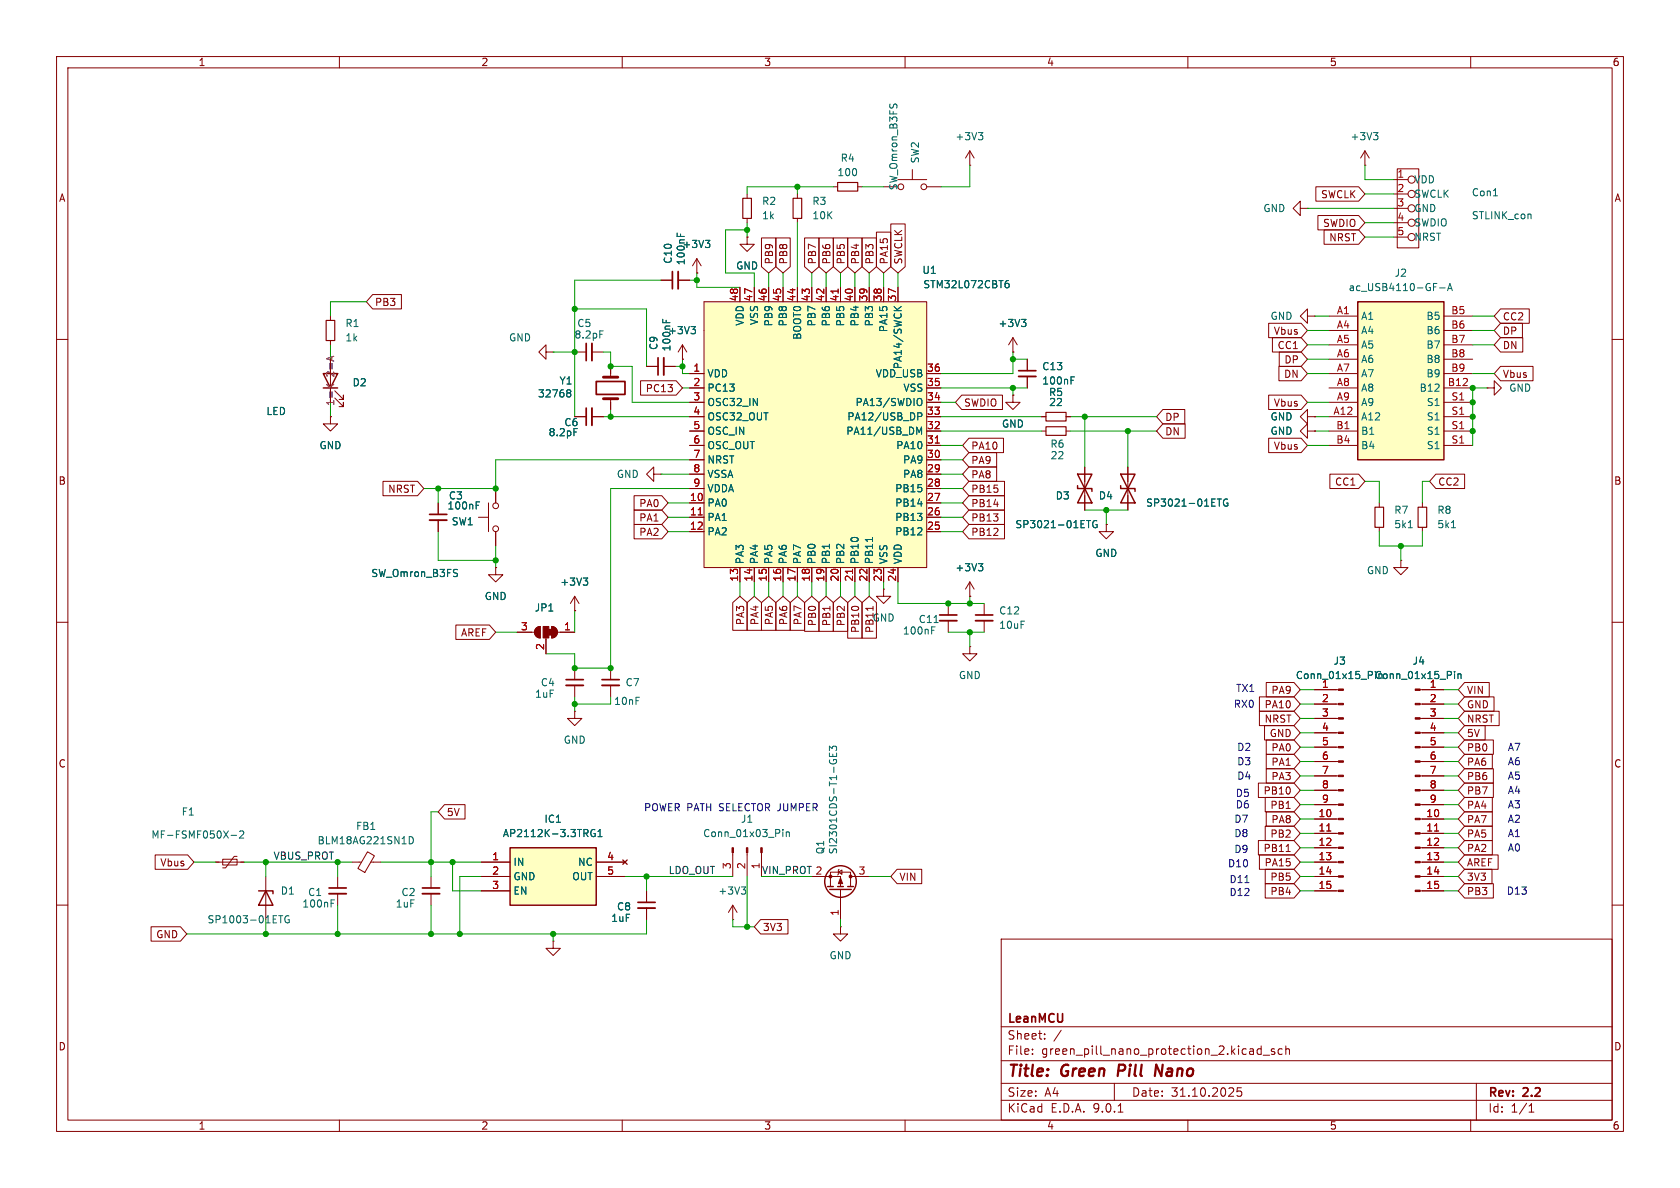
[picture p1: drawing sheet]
<svg xmlns="http://www.w3.org/2000/svg" width="297mm" height="210mm" viewBox="0 0 297 210" stroke-linecap="round" stroke-linejoin="round" font-family="sans-serif">
<g fill="none" stroke="#840000" stroke-width=".18">
<path d="M10 10h277v190h-277zM12 12h273v186h-273zM60 10v2M110 10v2M160 10v2M210 10v2M260 10v2M241.3 29.2h.1M241.3 26.7l-.8 1.2M241.3 26.7l.8 1.2M241.3 26.7v2.5M179.1 59.7l-.8 1.3"/>
<path d="M179.1 59.7l.7 1.3M179.1 59.7v2.5M10 60h2M179.1 62.2h.1M184.1 73.7h.8M184.1 76.2h.8M188.5 73.7h.7M188.5 76.2h.7M285 60h2M115.6 83.8v-1.2l-1.3 1.2 1.3 1.3v-1.3h1.2M116.8 83.8h.1M10 110h2"/>
<path d="M91.4 111.8h3.1M94.8 111l.7-.3v2.1a1.02 1.02 0 0 1-.9-.7 1.02 1.02 0 0 1 .2-1.1zM96.5 112.8v2.8M97.5 110.7a1.02 1.02 0 0 1 1 1.1 1.02 1.02 0 0 1-1 1zM98.6 111.8h3M101.6 118.1v2M107.9 118.1v2M285 110h2M101.6 121.2v2M107.9 121.2v2M143.5 154.9h5.1v1.8M146.8 156.7v-2.5h3.6v2.5"/>
<path d="M148.2 154.2l.6-.4v.8zM148.3 153.7l-.1 .1v.8l-.1 .1M148.6 157.2v5.4M150.4 154.9h3.3M10 160h2M177 166h108v32h-108zM285 160h2M60 198v2M110 198v2M160 198v2M177 194.5h108M177 191.5h108"/>
<path d="M177 187.5h108M177 181.5h108M182.5 186.3v.1M182.5 185.5v.1M184.7 183.6v.1M184.7 182.8v.1M187.6 182.1l-1.3 2M197 191.5v3M197.7 196.6h.8M210 198v2M219.5 192.3h-.8v.7l.2-.1h.5l.1 .3v.5l-.3 .1-.5-.1M223 184.9v1.5"/>
<path d="M223 185.5l-.5-.1-.3 .3v.4l.2 .2h.6M223.3 186.5h1.2M225.3 185.5l-.3-.1-.3 .2 .1 .2 .5 .2v.3h-.6M226.7 185.5l-.5-.1-.2 .3v.4l.1 .2h.6M227.3 185.5l.2-.1 .4 .1 .1 .9M227.3 184.9v1.5M260 198v2M261 191.5v6.5M270.3 196.6h.9M270.3 195.5l.4-.4v1.5"/>
</g>
<path d="M197.8 188.2l-.2 2M204.2 190.2l.2-2 .9 2" fill="none" stroke="#840000" stroke-width=".4"/>
<path d="M242.8 23.4h.8l-.4 .5M243.4 23.9l.2 .3v.3l-.2 .2M180.6 56.5h.8l-.5 .4M181.1 56.9l.3 .3v.3l-.3 .2M146.6 132.7v-.8l.5 .4 .1-.3h.6l.1 .2-.1 .5M146.6 133.1v.6h1.3v-.6M146.7 134.3l-.1 .1M147.2 133.3v.4M147.4 134.5v-.2h.4l.1 .2" fill="none" stroke="#006464" stroke-width=".18"/>
<path d="M100.1 120.1h3M106.4 120.1h3.1" fill="none" stroke="#840000" stroke-width=".3"/>
<path d="M100.1 121.2h3M106.4 121.2h3.1" fill="none" stroke="#840000" stroke-width=".33"/>
<g fill="#840000" stroke="#840000" stroke-width=".18">
<path d="M97 111.3h.5v1h-.5z"/>
<path d="M97.5 110.7a1.02 1.02 0 0 1 1 1.1 1.02 1.02 0 0 1-1 1z"/>
<path d="M96 110.7h1v2.1h-1z"/>
<path d="M94.8 111l.7-.3v2.1a1.02 1.02 0 0 1-.9-.7 1.02 1.02 0 0 1 .2-1.1z"/>
<path d="M148.6 155.2l.4 1h-.8z"/>
<circle cx="150.4" cy="154.9" r=".25"/>
<circle cx="146.8" cy="154.9" r=".25"/>
</g>
<path d="M184.9 72.9h3.6v1.5h-3.6zM184.9 75.4h3.6v1.6h-3.6z" fill="none" stroke="#840000" stroke-width=".2"/>
<g fill="none" stroke="#840000" stroke-width=".25">
<path d="M146.3 156.7h1M146.7 157.2h3.8M148.1 156.7h1M149.9 156.7h1"/>
<circle cx="148.6" cy="155.8" r="2.79"/>
</g>
<path d="M124.5 53.3h39.3v47h-39.3z" fill="#ffffc2"/>
<g fill="none" stroke="#840000" stroke-width=".18">
<path d="M132.1 34.3v.8M132.1 38.6v.8M141 34.3v.8M141 38.6v.8M147.3 33h.8M151.6 33h.8M124.5 53.3h39.3v47h-39.3zM130.8 50.8v2.5M133.3 50.8v2.5M135.9 50.8v2.5M138.4 50.8v2.5M141 50.8v2.5"/>
<path d="M143.5 50.8v2.5M146 50.8v2.5M148.6 50.8v2.5M151.1 50.8v2.5M153.7 50.8v2.5M156.2 50.8v2.5M158.7 50.8v2.5M121.9 66h2.6M121.9 68.6h2.6M121.9 71.1h2.6M121.9 73.7h2.6M121.9 76.2h2.6"/>
<path d="M121.9 78.7h2.6M163.8 66h2.6M163.8 68.6h2.6M163.8 71.1h2.6M163.8 73.7h2.6M163.8 76.2h2.6M163.8 78.7h2.6M121.9 81.3h2.6M121.9 83.8h2.6M121.9 86.4h2.6M121.9 88.9h2.6M121.9 91.4h2.6"/>
<path d="M121.9 94h2.6M163.8 81.3h2.6M163.8 83.8h2.6M163.8 86.4h2.6M163.8 88.9h2.6M163.8 91.4h2.6M163.8 94h2.6M199.4 82.6v7.6M130.8 100.3v2.6M133.3 100.3v2.6M135.9 100.3v2.6M138.4 100.3v2.6"/>
<path d="M141 100.3v2.6M143.5 100.3v2.6M146 100.3v2.6M148.6 100.3v2.6M151.1 100.3v2.6M153.7 100.3v2.6M156.2 100.3v2.6M158.7 100.3v2.6M129.5 162.6h.1M129.5 160l-.7 1.3M129.5 160l.8 1.3M129.5 160v2.6"/>
<path d="M148.6 163.8v1.3h-1.3l1.3 1.3 1.3-1.3h-1.3M148.6 163.8h.1"/>
</g>
<path d="M148.2 51.1v.7M165.3 78.3h.8M123.4 91h.8M150.7 100.6v.8" fill="none" stroke="#a90000" stroke-width=".18"/>
<g fill="none" stroke="#006464" stroke-width=".18">
<path d="M158.1 54.2l.7 .7M159.3 54.2l-.7 .5M177.8 50.1h.4l.2 .2-.1 .5h-.5M178.3 49.6l-.4 .1-.2 .2M162.1 75.5l.4 .9 .4-.9v1.3M162.3 73.6h.6l.1-.2-.1-.3-.6-.1v1.2M162.4 70.4a.43 .43 0 0 1 .6 .5v.4a.43 .43 0 0 1-.6 .4M154.2 95v.7M215.2 88.2h.7M215.6 88.2v1.3M217 88.3a.59 .59 0 0 0-.7 .5 .59 .59 0 0 0 .7 .6l.1-.5h-.3M131.1 156.8h.7l-.4 .5"/>
<path d="M131.6 157.3l.2 .2v.3l-.2 .3"/>
</g>
<path d="M131.3 35.1h1.5v3.5h-1.5zM140.2 35.1h1.5v3.5h-1.5zM148.1 32.3h3.5v1.5h-3.5z" fill="none" stroke="#840000" stroke-width=".2"/>
<path d="M198.1 83.8h2.6l-1.3 2.6zM198.1 85.9v.5h2.6v.5M199.4 86.4l1.3 2.5h-2.6z" fill="none" stroke="#840000" stroke-width=".25"/>
<path d="M90.2 149.9h15.2v10.1h-15.2z" fill="#ffffc2"/>
<path d="M90.2 149.9h15.2v10.1h-15.2z" fill="none" stroke="#840000" stroke-width=".25"/>
<g fill="none" stroke="#840000" stroke-width=".18">
<path d="M171.4 29.2h.1M171.4 26.7l-.7 1.2M171.4 26.7l.8 1.2M171.4 26.7v2.5M229.9 36.8v-1.2l-1.3 1.2 1.3 1.3v-1.3h1.2M231.1 36.8h.1M262.9 68.6h1.3v-1.3l1.2 1.3-1.2 1.3v-1.3M262.9 68.6h.1M195.6 92.7v1.3h1.2l-1.2 1.3-1.3-1.3h1.3M195.6 92.7h.1M87.6 100.3v1.3h1.3l-1.3 1.3-1.2-1.3h1.2M87.6 100.3h.1"/>
<path d="M59.7 154.9v2.1M59.7 158v2M62.2 152.4h1.7M65 150.6l1.2 .7-1.7 2.9-1.2-.7zM65.6 152.4h1.7M76.2 154.9v2.1M76.2 158v2M85.1 152.4h5.1M85.1 154.9h5.1M85.1 157.5h5.1M105.4 152.4h5.1M105.4 154.9h5.1"/>
<path d="M110.1 152l.8 .8M110.9 152l-.8 .8"/>
</g>
<path d="M173 23.4h.7l-.4 .5M173.5 23.9l.2 .3v.3l-.2 .2M58.5 159.7h.5M58.5 159.1h.6M72.4 147.9a.64 .64 0 0 1 .7 .6 .64 .64 0 0 1-.7 .7M105.2 146.7a.59 .59 0 0 0-.8 .6 .59 .59 0 0 0 .8 .5v-.4h-.2M105.7 147.9h.7M105.7 147l.4-.4v1.3" fill="none" stroke="#006464" stroke-width=".18"/>
<path d="M58.2 157h3M74.7 157h3" fill="none" stroke="#840000" stroke-width=".3"/>
<path d="M58.2 158h3M74.7 158h3" fill="none" stroke="#840000" stroke-width=".33"/>
<path d="M240 53.3h15.3v28h-15.3z" fill="#ffffc2"/>
<path d="M240 53.3h15.3v28h-15.3zM57.1 66h2.6l-1.3 2.6zM57.1 68.6h2.6M190.5 83.8h2.5l-1.2 2.6zM190.5 85.9v.5h2.5v.5M191.8 86.4l1.2 2.5h-2.5zM45.7 157.5h2.6v.5M47 157.5l1.3 2.5h-2.6z" fill="none" stroke="#840000" stroke-width=".25"/>
<g fill="none" stroke="#840000" stroke-width=".18">
<path d="M156.2 33h2.5M157.5 39.6h2.5v7.5l-1.3 1.2-1.2-1.2zM158.7 31.8h5.1M161.3 30v1.8M163.8 33h2.6M232.6 33h7.6l1.1 1.3-1.1 1.3h-7.6zM233 38.1h7.2l1.1 1.3-1.1 1.2h-7.2zM246.4 31.8h2.5M246.4 34.3h2.5M246.4 36.8h2.5M246.4 39.4h2.5M247 29.8h3.8v14h-3.8z"/>
<path d="M58.4 55.9v.7M65.9 52.1h5.1v2.5h-5.1l-1.1-1.3zM116.8 49.5h2.1M119.9 49.5h2M123.2 48.3h.1M123.2 45.7l-.8 1.3M123.2 45.7l.8 1.3M123.2 45.7v2.6M130.8 50.8v2.5M132.1 41.9v1.3h1.2l-1.2 1.3-1.3-1.3h1.3M132.1 41.9h.1M133.3 50.8v2.5"/>
<path d="M134.6 42.1h2.6v5l-1.3 1.2-1.3-1.2zM135.9 50.8v2.5M137.2 42.1h2.5v5l-1.3 1.2-1.2-1.2zM138.4 50.8v2.5M141 50.8v2.5M142.2 42.1h2.6v5l-1.3 1.2-1.3-1.2zM143.5 50.8v2.5M144.8 42.1h2.5v5l-1.3 1.2-1.2-1.2zM146 50.8v2.5M147.3 42.1h2.6v5l-1.3 1.2-1.3-1.2zM148.6 50.8v2.5M149.9 42.1h2.5v5l-1.3 1.2-1.2-1.2z"/>
<path d="M151.1 50.8v2.5M152.4 42.1h2.5v5l-1.2 1.2-1.3-1.2zM153.7 50.8v2.5M154.9 41h2.6v6.1l-1.3 1.2-1.3-1.2zM156.2 50.8v2.5M158.7 50.8v2.5M224.3 57.1h5.7l1.1 1.3-1.1 1.3h-5.7zM224.9 59.7h5.1l1.1 1.3-1.1 1.2h-5.1zM231.1 55.9v-1.3l-1.2 1.3 1.2 1.3v-1.3h1.3M232.4 55.9h.1M234.1 40.6h6.1l1.1 1.3-1.1 1.3h-6.1zM234.9 55.9h5.1"/>
<path d="M234.9 58.4h5.1M246.4 41.9h2.5M255.3 55.9h5M255.3 58.4h5M265.3 57.1h3.8v2.6h-3.8l-1.1-1.3zM265.3 54.6h5.1v2.6h-5.1l-1.1-1.3zM265.3 59.7h3.9v2.5h-3.9l-1.1-1.2zM58.4 73.7v1.2h1.3l-1.3 1.3-1.3-1.3h1.3M58.4 73.7h.1M58.4 60.2v.8M58.4 66v2.6M59.2 70.4l1.5 1.5v-.8v.8h-.8"/>
<path d="M59.2 69.1l1.5 1.5v-.7v.7h-.8M96.5 62.2v-1.2l-1.3 1.2 1.3 1.3v-1.3h1.3M97.8 62.2h.1M101.6 73.7h2M101.6 62.2h2M104.6 73.7h2.1M104.6 62.2h2.1M107.9 64.8v1.9M107.9 70.5v1.9M113.2 67.3h6.3l1.1 1.3-1.1 1.3h-6.3zM114.3 64.8h2M117.3 64.8h2.1"/>
<path d="M120.6 63.5h.1M120.6 61l-.7 1.2M120.6 61l.8 1.2M120.6 61v2.5M121.9 66h2.6M121.9 68.6h2.6M121.9 71.1h2.6M121.9 73.7h2.6M121.9 76.2h2.6M121.9 78.7h2.6M163.8 66h2.6M163.8 68.6h2.6"/>
<path d="M163.8 71.1h2.6M163.8 73.7h2.6M163.8 76.2h2.6M163.8 78.7h2.6M170 69.8h7.2v2.6h-7.2l-1.1-1.3zM171.3 77.5h6.1v2.5h-6.1l-1.1-1.3zM179.1 69.9v1.2h1.2l-1.2 1.3-1.3-1.3h1.3M179.1 69.9h.1M179.1 62.2h.1M181.6 63.5v2M181.6 66.5v2.1M184.1 73.7h.8"/>
<path d="M188.5 73.7h.7M205.6 72.4h3.9v2.5h-3.9l-1.1-1.2zM205.6 74.9h3.9v2.6h-3.9l-1.1-1.3zM224.3 69.8h5.7l1.1 1.3-1.1 1.3h-5.7zM224.3 77.5h5.7l1.1 1.2-1.1 1.3h-5.7zM226.1 64.8h3.9l1.1 1.2-1.1 1.3h-3.9zM226.2 62.2h3.8l1.1 1.3-1.1 1.3h-3.8zM231.1 76.2v-1.3l-1.2 1.3 1.2 1.3v-1.3h1.3M231.1 73.7v-1.3l-1.2 1.3 1.2 1.2v-1.2h1.3M232.4 76.2h.1M232.4 73.7h.1M234.9 61h5.1"/>
<path d="M234.9 63.5h5.1M234.9 66h5.1M234.9 68.6h5.1M234.9 71.1h5.1M234.9 73.7h5.1M234.9 76.2h5.1M234.9 78.7h5.1M255.3 61h5M255.3 63.5h5M255.3 66h5M255.3 68.6h5M255.3 71.1h5"/>
<path d="M255.3 73.7h5M255.3 76.2h5M255.3 78.7h5M265.3 64.8h5.7v2.5h-5.7l-1.1-1.3zM67.7 85.1h6.1l1.1 1.3-1.1 1.2h-6.1zM77.5 88.9v2M77.5 91.9v2.1M84.6 91.4h1.8M86.4 88.9v5.1M87.6 86.4v2.5M87.6 94v2.5M112.1 92.7h4.9l1.1 1.3-1.1 1.3h-4.9z"/>
<path d="M112.1 87.6h4.9l1.1 1.3-1.1 1.3h-4.9zM112.1 90.2h4.9l1.1 1.2-1.1 1.3h-4.9zM121.9 91.4h2.6M121.9 81.3h2.6M121.9 83.8h2.6M121.9 86.4h2.6M121.9 88.9h2.6M121.9 94h2.6M163.8 91.4h2.6M163.8 81.3h2.6M163.8 83.8h2.6M163.8 86.4h2.6"/>
<path d="M163.8 88.9h2.6M163.8 94h2.6M171.3 92.7h6.3v2.6h-6.3l-1.1-1.3zM171.3 87.6h6.3v2.6h-6.3l-1.1-1.3zM171.3 85.1h6.3v2.5h-6.3l-1.1-1.2zM171.3 80h4.9v2.6h-4.9l-1.1-1.3zM171.3 82.5h4.9v2.6h-4.9l-1.1-1.3zM171.3 90.2h6.3v2.5h-6.3l-1.1-1.3zM191.8 82.6v7.6M195.6 92.7h.1M199.4 82.6v2.5M199.4 87.6v2.6"/>
<path d="M235.1 83.8h5.1l1.1 1.3-1.1 1.3h-5.1zM243.8 88.9v.8M243.8 93.2v.8M247.6 99.1v1.2h1.3l-1.3 1.3-1.2-1.3h1.2M247.6 99.1h.1M251.5 88.9v.8M251.5 93.2v.8M253.8 83.8h5.1v2.6h-5.1l-1.1-1.3zM80.6 110.5h5.9l1.1 1.3-1.1 1.2h-5.9zM87.6 100.3h.1M91.4 111.8h2.6M96.5 113v2.6"/>
<path d="M99.1 111.8h2.5M101.6 108h.1M101.6 105.4l-.8 1.3M101.6 105.4l.8 1.3M101.6 105.4v2.6M129.5 106.5l1.3-1.1 1.3 1.1v4.9h-2.6zM130.8 100.3v2.6M132.1 106.5l1.2-1.1 1.3 1.1v4.9h-2.5zM133.3 100.3v2.6M134.6 106.5l1.3-1.1 1.3 1.1v4.9h-2.6zM135.9 100.3v2.6M137.2 106.5l1.2-1.1 1.3 1.1v4.9h-2.5z"/>
<path d="M138.4 100.3v2.6M139.7 106.5l1.3-1.1 1.2 1.1v4.9h-2.5zM141 100.3v2.6M142.2 106.5l1.3-1.1 1.3 1.1v5.1h-2.6zM143.5 100.3v2.6M144.8 106.5l1.2-1.1 1.3 1.1v5.1h-2.5zM146 100.3v2.6M147.3 106.5l1.3-1.1 1.3 1.1v5.1h-2.6zM148.6 100.3v2.6M149.9 106.5l1.2-1.1 1.3 1.1v6.3h-2.5zM151.1 100.3v2.6M152.4 106.5l1.3-1.1 1.2 1.1v6.3h-2.5z"/>
<path d="M153.7 100.3v2.6M154.3 107.2v.7M156.2 104.1v1.3h1.3l-1.3 1.3-1.3-1.3h1.3M156.2 104.1h.1M156.2 100.3v2.6M158.7 100.3v2.6M167.6 106.7v2M167.6 109.7v2.1M171.4 105.4h.1M171.4 114.3v1.3h1.3l-1.3 1.2-1.2-1.2h1.2M171.4 114.3h.1M171.4 102.9l-.7 1.2"/>
<path d="M171.4 102.9l.8 1.2M171.4 102.9v2.5M174 106.7v2M174 109.7v2.1M101.6 125.7v1.3h1.3l-1.3 1.3-1.3-1.3h1.3M101.6 125.7h.1M222.5 138.4h6.3l1.1 1.3-1.1 1.3h-6.3zM222.6 123.2h6.2l1.1 1.3-1.1 1.2h-6.2zM222.6 125.7h6.2l1.1 1.3-1.1 1.3h-6.2zM223.6 128.3h5.2l1.1 1.2-1.1 1.3h-5.2zM223.9 130.8h4.9l1.1 1.3-1.1 1.3h-4.9zM223.9 120.6h4.9l1.1 1.3-1.1 1.3h-4.9z"/>
<path d="M223.9 135.9h4.9l1.1 1.3-1.1 1.2h-4.9zM223.9 133.3h4.9l1.1 1.3-1.1 1.3h-4.9zM232.4 121.9h4.2M232.4 124.5h4.2M232.4 127h4.2M232.4 129.5h4.2M232.4 132.1h4.2M232.4 134.6h4.2M232.4 137.2h4.2M232.4 139.7h4.2M251.1 121.9h4.2M251.1 124.5h4.2"/>
<path d="M251.1 127h4.2M251.1 129.5h4.2M251.1 132.1h4.2M251.1 134.6h4.2M251.1 137.2h4.2M251.1 139.7h4.2M258.9 130.8h5.1v2.6h-5.1l-1.1-1.3zM258.9 133.3h4.9v2.6h-4.9l-1.1-1.3zM258.9 123.2h5.2v2.5h-5.2l-1.1-1.2zM258.9 120.6h4.4v2.6h-4.4l-1.1-1.3zM258.9 128.3h3.7v2.5h-3.7l-1.1-1.3zM258.9 125.7h6.1v2.6h-6.1l-1.1-1.3z"/>
<path d="M258.9 138.4h5.1v2.6h-5.1l-1.1-1.3zM258.9 135.9h5.1v2.5h-5.1l-1.1-1.2zM27.4 151.1h5.8l1.1 1.3-1.1 1.3h-5.8zM38.1 152.4h5.1M39.4 151.9h2.5v1h-2.5zM41.9 151.4h-.5l-1.5 2h-.5M47 154.9v7.7M78.6 142.2h3.6v2.6h-3.6l-1.1-1.3zM85.1 152.4h5.1M85.1 154.9h5.1M85.1 157.5h5.1M105.4 152.4h5.1"/>
<path d="M105.4 154.9h5.1M110.1 152l.8 .8M110.9 152l-.8 .8M114.3 157.5v2M129.5 150.7v4.2M132.1 150.7v4.2M134.6 150.7v4.2M158.6 153.7h4.3v2.5h-4.3l-1.1-1.3zM222.5 148.6h6.3l1.1 1.3-1.1 1.2h-6.3zM222.6 151.1h6.2l1.1 1.3-1.1 1.3h-6.2zM223.7 146h5.1l1.1 1.3-1.1 1.3h-5.1zM223.7 156.2h5.1l1.1 1.3-1.1 1.3h-5.1z"/>
<path d="M223.7 153.7h5.1l1.1 1.2-1.1 1.3h-5.1zM223.7 141h5.1l1.1 1.2-1.1 1.3h-5.1zM223.9 143.5h4.9l1.1 1.3-1.1 1.3h-4.9zM227.4 150.5h.7M232.4 142.2h4.2M232.4 144.8h4.2M232.4 147.3h4.2M232.4 149.9h4.2M232.4 152.4h4.2M232.4 154.9h4.2M232.4 157.5h4.2M251.1 142.2h4.2"/>
<path d="M251.1 144.8h4.2M251.1 147.3h4.2M251.1 149.9h4.2M251.1 152.4h4.2M251.1 154.9h4.2M251.1 157.5h4.2M258.9 148.6h4.9v2.5h-4.9l-1.1-1.2zM258.9 156.2h5.1v2.6h-5.1l-1.1-1.3zM258.9 151.1h6v2.6h-6l-1.1-1.3zM258.9 153.7h4.9v2.5h-4.9l-1.1-1.3zM258.9 141h4.9v2.5h-4.9l-1.1-1.3zM258.9 146h4.9v2.6h-4.9l-1.1-1.3z"/>
<path d="M258.9 143.5h4.9v2.6h-4.9l-1.1-1.3zM26.7 163.8h5.2l1.1 1.3-1.1 1.3h-5.2zM97.8 166.4v1.2h1.3l-1.3 1.3-1.3-1.3h1.3M97.8 166.4h.1M114.3 160.5v2.1M134.5 162.6h4.8v2.5h-4.8l-1.2-1.3z"/>
<circle cx="159.3" cy="33" r=".51"/>
<circle cx="163.3" cy="33" r=".51"/>
<circle cx="249.6" cy="34.3" r=".63"/>
<circle cx="249.6" cy="36.8" r=".63"/>
<circle cx="249.6" cy="31.7" r=".63"/>
<circle cx="249.6" cy="39.4" r=".63"/>
<circle cx="249.6" cy="41.9" r=".63"/>
<circle cx="87.6" cy="89.4" r=".51"/>
<circle cx="87.6" cy="93.5" r=".51"/>
</g>
<g fill="none" stroke="#006464" stroke-width=".18">
<path d="M157.4 18.4l-.1 .2M158 18.6l.2-.2 .4 .2M264 34.6h.7M270.6 37.9l.1 .8M106 58.5h.6M117.2 56.4v.6M117.8 56.6v.4M119.7 41.2v.6M120.3 41.4v.4M122.2 57.7h.7l-.4 .5M122.7 58.2l.2 .3v.3l-.2 .2M124.7 42.5h.8l-.4 .5"/>
<path d="M125.2 43l.3 .2v.3l-.3 .3M158.1 54.2l.7 .7M159.3 54.2l-.7 .5M177.8 50.1h.4l.2 .2-.1 .5h-.5M178.3 49.6l-.4 .1-.2 .2M180.6 56.5h.8l-.5 .4M181.1 56.9l.3 .3v.3l-.3 .2M254.5 50.9h1M255.9 51.4l.4-1.3 .5 1.3M256 51h.6M100.4 68.9h.3l.2 .2-.2 .3M100.4 69.4h.3"/>
<path d="M100.7 69.4l.2 .3v.2l-.1 .2-.4 .1M162.1 75.5l.4 .9 .4-.9v1.3M162.3 73.6h.6l.1-.2-.1-.3-.6-.1v1.2M162.4 70.4a.43 .43 0 0 1 .6 .5v.4a.43 .43 0 0 1-.6 .4M189.3 67.2h.5M189.3 66.6h.6M84.2 89.3h.4M84.2 88.7h.6M154.2 95v.7M173 99.6h.7l-.4 .5M192.1 92h.7M192.4 92v1.3"/>
<path d="M193.9 92.1a.59 .59 0 0 0-.7 .6 .59 .59 0 0 0 .7 .5l.1-.5h-.3M215.2 88.2h.7M215.6 88.2v1.3M217 88.3a.59 .59 0 0 0-.7 .5 .59 .59 0 0 0 .7 .6l.1-.5h-.3M249 93.3h.7M256.6 93.3h.7M80.6 101.3l.3 .3-.3 .3M80.7 100.7h.2M103.1 102.2h.8l-.4 .5M103.7 102.7l.2 .2v.3l-.2 .2M164.7 111.4h.4M165.1 110.1h.8"/>
<path d="M173.5 100.1l.2 .3v.3l-.2 .2M257.1 118.7v.1M257.1 119.1v.9M257.7 119.1v.9M257.7 119.2l.2-.1 .3 .1 .1 .8M40.9 147.7h.9M42.4 147l.5-.1 .2 .3-.8 1h.8M105.2 146.7a.59 .59 0 0 0-.8 .6 .59 .59 0 0 0 .8 .5v-.4h-.2M105.7 147.9h.7M105.7 147l.4-.4v1.3M138.4 146.6v.2M138.4 147.1v.8"/>
<path d="M139 147.1v.8M139 147.2l.2-.1h.3v.8M49.3 161.9h.7M49.6 161.9v1.2M51.1 161.9a.59 .59 0 0 0-.8 .6 .59 .59 0 0 0 .8 .6v-.5h-.2"/>
</g>
<g fill="#840000" stroke="#840000" stroke-width=".18">
<path d="M236.6 121.8h.9v.2h-.9z"/>
<path d="M236.6 124.3h.9v.3h-.9z"/>
<path d="M236.6 126.9h.9v.2h-.9z"/>
<path d="M236.6 129.4h.9v.3h-.9z"/>
<path d="M236.6 132h.9v.2h-.9z"/>
<path d="M236.6 134.5h.9v.2h-.9z"/>
<path d="M236.6 137h.9v.3h-.9z"/>
<path d="M236.6 139.6h.9v.2h-.9z"/>
<path d="M236.6 142.1h.9v.3h-.9z"/>
<path d="M236.6 144.7h.9v.2h-.9z"/>
<path d="M236.6 147.2h.9v.2h-.9z"/>
<path d="M236.6 149.7h.9v.3h-.9z"/>
<path d="M236.6 152.3h.9v.2h-.9z"/>
<path d="M236.6 154.8h.9v.3h-.9z"/>
<path d="M236.6 157.4h.9v.2h-.9z"/>
<path d="M250.2 121.8h.9v.2h-.9z"/>
<path d="M250.2 124.3h.9v.3h-.9z"/>
<path d="M250.2 126.9h.9v.2h-.9z"/>
<path d="M250.2 129.4h.9v.3h-.9z"/>
<path d="M250.2 132h.9v.2h-.9z"/>
<path d="M250.2 134.5h.9v.2h-.9z"/>
<path d="M250.2 137h.9v.3h-.9z"/>
<path d="M250.2 139.6h.9v.2h-.9z"/>
<path d="M250.2 142.1h.9v.3h-.9z"/>
<path d="M250.2 144.7h.9v.2h-.9z"/>
<path d="M250.2 147.2h.9v.2h-.9z"/>
<path d="M250.2 149.7h.9v.3h-.9z"/>
<path d="M250.2 152.3h.9v.2h-.9z"/>
<path d="M250.2 154.8h.9v.3h-.9z"/>
<path d="M250.2 157.4h.9v.2h-.9z"/>
<path d="M134.5 149.9h.2v.8h-.2z"/>
<path d="M132 149.9h.2v.8h-.2z"/>
<path d="M129.4 149.9h.3v.8h-.3z"/>
</g>
<path d="M148.2 51.1v.7M165.3 78.3h.8M123.4 91h.8M150.7 100.6v.8M234.6 146.9h.7M253.6 146.9h.7" fill="none" stroke="#a90000" stroke-width=".18"/>
<path d="M118.9 48v3.1M103.6 60.7v3.1M103.6 72.1v3.1M105.4 67.4h5.1v2.3h-5.1zM116.3 63.2v3.1M180.1 65.5h3M75.9 90.9h3.1M166.1 108.7h3.1M172.5 108.7h3M112.8 159.5h3" fill="none" stroke="#840000" stroke-width=".3"/>
<path d="M119.9 48v3.1M104.6 60.7v3.1M104.6 72.1v3.1M117.3 63.2v3.1M180.1 66.5h3M75.9 91.9h3.1M166.1 109.7h3.1M172.5 109.7h3M112.8 160.5h3" fill="none" stroke="#840000" stroke-width=".33"/>
<path d="M106.7 70.5h2.5M106.7 66.7h2.5" fill="none" stroke="#840000" stroke-width=".51"/>
<path d="M57.7 56.6h1.5v3.6h-1.5zM243.1 89.7h1.5v3.5h-1.5zM250.7 89.7h1.5v3.5h-1.5z" fill="none" stroke="#840000" stroke-width=".2"/>
<path d="M57.7 67.9l.8 .8M59 67.9l-.7 .6" fill="none" stroke="#840084" stroke-width=".18"/>
<g fill="none" stroke="#009600" stroke-width=".18">
<path d="M132.1 39.4v2.5M141 33v1.3M141 39.4v11.4M147.3 33h-15.2v1.3M152.4 33h3.8M171.4 29.2v3.8h-5M231.1 36.8h15.3M241.3 39.4h5.1M241.3 34.3h5.1M241.3 29.2v2.6h5.1M64.8 53.3h-6.4v2.6M101.6 54.6h12.7v10.2"/>
<path d="M116.8 49.5h-15.2v24.2M121.9 49.5h1.3M123.2 48.3v2.5h7.6M132.1 40.6h-3.8v7.7h5v2.5M135.9 48.3v2.5M138.4 48.3v2.5M143.5 48.3v2.5M146 48.3v2.5M148.6 48.3v2.5M151.1 48.3v2.5M153.7 48.3v2.5M156.2 48.3v2.5"/>
<path d="M158.7 48.3v2.5M231.1 58.4h3.8M232.4 55.9h2.5M241.3 41.9h5.1M260.3 58.4h3.9M260.3 55.9h3.9M58.4 61v2.5M58.4 71.1v2.6M97.8 62.2h3.8M106.7 73.7h15.2M106.7 62.2h1.2v2.6h3.9v6.3h10.1M107.9 72.4v1.3"/>
<path d="M119.4 64.8h1.2M120.6 63.5v2.5h1.3M120.6 68.6h1.3M166.4 73.7h17.7M166.4 76.2h17.7M166.4 71.1h2.5M166.4 68.6h15.2M166.4 78.7h3.8M179.1 62.2v3.8h-12.7M179.1 63.5h2.5M179.1 68.6v1.3M189.2 73.7h15.3"/>
<path d="M189.2 76.2h15.3M191.8 73.7v8.9M199.4 76.2v6.4M231.1 71.1h3.8M231.1 61h3.8M231.1 66h3.8M231.1 78.7h3.8M231.1 63.5h3.8M232.4 73.7h2.5M232.4 76.2h2.5M260.3 61h3.9M260.3 66h3.9"/>
<path d="M262.9 68.6h-2.6v10.1M77.5 86.4v2.5M77.5 94v5.1h10.1M87.6 96.5v3.8M116.8 83.8h5.1M118.1 91.4h3.8M118.1 88.9h3.8M118.1 94h3.8M121.9 86.4h-14v31.7h-6.3v-2.5h-5.1M121.9 81.3h-34.3v5.1h-12.7M166.4 81.3h3.8M166.4 86.4h3.8"/>
<path d="M166.4 91.4h3.8M166.4 83.8h3.8M166.4 88.9h3.8M166.4 94h3.8M191.8 90.2h7.6M195.6 90.2v2.5M241.3 85.1h2.5v3.8M243.8 94v2.5h7.7v-2.5M247.6 96.5v2.6M252.7 85.1h-1.2v3.8M87.6 111.8h3.8M101.6 108v3.8"/>
<path d="M130.8 102.9v2.5M133.3 102.9v2.5M135.9 102.9v2.5M138.4 102.9v2.5M141 102.9v2.5M143.5 102.9v2.5M146 102.9v2.5M148.6 102.9v2.5M151.1 102.9v2.5M153.7 102.9v2.5M156.2 102.9v1.2M158.7 102.9v3.8h15.3"/>
<path d="M167.6 111.8h6.4M171.4 105.4v1.3M171.4 111.8v2.5M101.6 123.2v2.5M107.9 123.2v1.3h-6.3M229.9 134.6h2.5M229.9 137.2h2.5M229.9 129.5h2.5M229.9 127h2.5M229.9 121.9h2.5M229.9 124.5h2.5M229.9 139.7h2.5"/>
<path d="M229.9 132.1h2.5M255.3 134.6h2.5M255.3 137.2h2.5M255.3 129.5h2.5M255.3 127h2.5M255.3 121.9h2.5M255.3 124.5h2.5M255.3 139.7h2.5M255.3 132.1h2.5M34.3 152.4h3.8M43.2 152.4h19M47 152.4v2.5"/>
<path d="M59.7 152.4v2.5M67.3 152.4h17.8M77.5 143.5h-1.3v11.4M80 152.4v5.1h5.1M85.1 154.9h-3.8v10.2M110.5 154.9h19M114.3 154.9v2.6M132.1 154.9v8.9M134.6 154.9h8.9M153.7 154.9h3.8M229.9 152.4h2.5M229.9 147.3h2.5"/>
<path d="M229.9 149.9h2.5M229.9 144.8h2.5M229.9 154.9h2.5M229.9 157.5h2.5M229.9 142.2h2.5M255.3 152.4h2.5M255.3 147.3h2.5M255.3 149.9h2.5M255.3 144.8h2.5M255.3 154.9h2.5M255.3 157.5h2.5M255.3 142.2h2.5"/>
<path d="M47 162.6v2.5M59.7 160v5.1M76.2 160v5.1M97.8 165.1v1.3M114.3 162.6v2.5h-81.3M129.5 162.6v1.2h3.8M148.6 162.6v1.2"/>
</g>
<path d="M220.1 156h.7" fill="none" stroke="#0000c2" stroke-width=".18"/>
<g fill="#009600" stroke="#009600" stroke-width=".18">
<circle cx="101.6" cy="124.5" r=".46"/>
<circle cx="101.6" cy="118.1" r=".46"/>
<circle cx="76.2" cy="152.4" r=".46"/>
<circle cx="97.8" cy="165.1" r=".46"/>
<circle cx="107.9" cy="118.1" r=".46"/>
<circle cx="87.6" cy="99.1" r=".46"/>
<circle cx="87.6" cy="86.4" r=".46"/>
<circle cx="77.5" cy="86.4" r=".46"/>
<circle cx="114.3" cy="154.9" r=".46"/>
<circle cx="132.1" cy="163.8" r=".46"/>
<circle cx="81.3" cy="165.1" r=".46"/>
<circle cx="76.2" cy="165.1" r=".46"/>
<circle cx="80" cy="152.4" r=".46"/>
<circle cx="59.7" cy="152.4" r=".46"/>
<circle cx="59.7" cy="165.1" r=".46"/>
<circle cx="47" cy="152.4" r=".46"/>
<circle cx="47" cy="165.1" r=".46"/>
<circle cx="247.6" cy="96.5" r=".46"/>
<circle cx="191.8" cy="73.7" r=".46"/>
<circle cx="195.6" cy="90.2" r=".46"/>
<circle cx="199.4" cy="76.2" r=".46"/>
<circle cx="260.3" cy="73.7" r=".46"/>
<circle cx="260.3" cy="76.2" r=".46"/>
<circle cx="260.3" cy="68.6" r=".46"/>
<circle cx="260.3" cy="71.1" r=".46"/>
<circle cx="171.4" cy="106.7" r=".46"/>
<circle cx="167.6" cy="106.7" r=".46"/>
<circle cx="171.4" cy="111.8" r=".46"/>
<circle cx="101.6" cy="62.2" r=".46"/>
<circle cx="101.6" cy="54.6" r=".46"/>
<circle cx="120.6" cy="64.8" r=".46"/>
<circle cx="123.2" cy="49.5" r=".46"/>
<circle cx="107.9" cy="64.8" r=".46"/>
<circle cx="107.9" cy="73.7" r=".46"/>
<circle cx="179.1" cy="68.6" r=".46"/>
<circle cx="179.1" cy="63.5" r=".46"/>
<circle cx="141" cy="33" r=".46"/>
<circle cx="132.1" cy="40.6" r=".46"/>
</g>
<g font-size="2.8" fill="#840000">
<text x="178" y="190.9">Title:</text>
<text x="187.7" y="190.9">Green</text>
<text x="198.5" y="190.9">Pill</text>
<text x="205.8" y="190.9">Nano</text>
</g>
<g font-size="2.1" fill="#840000">
<text x="178" y="184">Sheet:</text>
<text x="178" y="181.2">LeanMCU</text>
<text x="178" y="186.7">File:</text>
<text x="184.1" y="186.7">green_pill_nano_protection_2.kicad_sch</text>
<text x="178" y="196.9">KiCad</text>
<text x="178" y="194.1">Size:</text>
<text x="184.7" y="194.1">A4</text>
<text x="185.7" y="196.9">E.D.A.</text>
<text x="193.3" y="196.9">9.0.1</text>
<text x="200" y="194.1">Date:</text>
<text x="207" y="194.1">31.10.2025</text>
<text x="263" y="194.3">Rev:</text>
<text x="263" y="196.9">Id:</text>
<text x="267.1" y="196.9">1/1</text>
<text x="269.4" y="194.3">2.2</text>
</g>
<g font-size="1.8" fill="#840000">
<text x="35" y="11.9">1</text>
<text x="85" y="11.9">2</text>
<text x="135" y="11.9">3</text>
<text x="185" y="11.9">4</text>
<text x="235" y="11.9">5</text>
<text x="285" y="11.9">6</text>
<text x="10.3" y="35.9">A</text>
<text x="233.4" y="35.2">SWCLK</text>
<text x="285.3" y="35.9">A</text>
<text x="233.8" y="40.3">SWDIO</text>
<text x="136.8" y="46.8" transform="rotate(-90 136.8 46.8)">PB9</text>
<text x="139.4" y="46.8" transform="rotate(-90 139.4 46.8)">PB8</text>
<text x="144.5" y="46.8" transform="rotate(-90 144.5 46.8)">PB7</text>
<text x="147" y="46.8" transform="rotate(-90 147 46.8)">PB6</text>
<text x="149.5" y="46.8" transform="rotate(-90 149.5 46.8)">PB5</text>
<text x="152.1" y="46.8" transform="rotate(-90 152.1 46.8)">PB4</text>
<text x="154.6" y="46.8" transform="rotate(-90 154.6 46.8)">PB3</text>
<text x="157.2" y="46.8" transform="rotate(-90 157.2 46.8)">PA15</text>
<text x="159.7" y="46.8" transform="rotate(-90 159.7 46.8)">SWCLK</text>
<text x="234.9" y="42.9">NRST</text>
<text x="66.2" y="54.3">PB3</text>
<text x="225.1" y="59.4">Vbus</text>
<text x="265.6" y="59.4">DP</text>
<text x="265.6" y="56.8">CC2</text>
<text x="225.8" y="61.9">CC1</text>
<text x="227" y="64.5">DP</text>
<text x="265.6" y="61.9">DN</text>
<text x="59.3" y="71.9" transform="rotate(-90 59.3 71.9)">1=K</text>
<text x="59.3" y="66.6" transform="rotate(-90 59.3 66.6)">2=A</text>
<text x="114.1" y="69.5">PC13</text>
<text x="226.9" y="67">DN</text>
<text x="265.6" y="67">Vbus</text>
<text x="170.3" y="72.1">SWDIO</text>
<text x="205.9" y="74.6">DP</text>
<text x="205.9" y="77.2">DN</text>
<text x="225.1" y="72.1">Vbus</text>
<text x="171.6" y="79.7">PA10</text>
<text x="171.6" y="82.2">PA9</text>
<text x="225.1" y="79.7">Vbus</text>
<text x="10.3" y="85.9">B</text>
<text x="68.5" y="87.3">NRST</text>
<text x="112.9" y="89.9">PA0</text>
<text x="171.6" y="89.9">PB14</text>
<text x="171.6" y="87.3">PB15</text>
<text x="171.6" y="84.8">PA8</text>
<text x="235.9" y="86">CC1</text>
<text x="254.2" y="86">CC2</text>
<text x="285.3" y="85.9">B</text>
<text x="112.9" y="94.9">PA2</text>
<text x="112.9" y="92.4">PA1</text>
<text x="171.6" y="94.9">PB12</text>
<text x="171.6" y="92.4">PB13</text>
<text x="81.4" y="112.7">AREF</text>
<text x="131.8" y="110.6" transform="rotate(-90 131.8 110.6)">PA3</text>
<text x="134.3" y="110.6" transform="rotate(-90 134.3 110.6)">PA4</text>
<text x="136.8" y="110.6" transform="rotate(-90 136.8 110.6)">PA5</text>
<text x="139.4" y="110.6" transform="rotate(-90 139.4 110.6)">PA6</text>
<text x="141.9" y="110.6" transform="rotate(-90 141.9 110.6)">PA7</text>
<text x="144.5" y="110.8" transform="rotate(-90 144.5 110.8)">PB0</text>
<text x="147" y="110.8" transform="rotate(-90 147 110.8)">PB1</text>
<text x="149.5" y="110.8" transform="rotate(-90 149.5 110.8)">PB2</text>
<text x="152.1" y="112" transform="rotate(-90 152.1 112)">PB10</text>
<text x="154.6" y="112" transform="rotate(-90 154.6 112)">PB11</text>
<text x="223.5" y="125.4">PA10</text>
<text x="224.7" y="122.9">PA9</text>
<text x="259.2" y="125.4">GND</text>
<text x="259.2" y="122.9">VIN</text>
<text x="223.5" y="128">NRST</text>
<text x="224.4" y="130.5">GND</text>
<text x="259.2" y="130.5">5V</text>
<text x="259.2" y="128">NRST</text>
<text x="10.3" y="135.9">C</text>
<text x="224.7" y="133">PA0</text>
<text x="224.7" y="135.6">PA1</text>
<text x="259.2" y="133">PB0</text>
<text x="259.2" y="135.6">PA6</text>
<text x="285.3" y="135.9">C</text>
<text x="223.3" y="140.7">PB10</text>
<text x="224.5" y="143.2">PB1</text>
<text x="224.7" y="138.1">PA3</text>
<text x="259.2" y="140.7">PB7</text>
<text x="259.2" y="143.2">PA4</text>
<text x="259.2" y="138.1">PB6</text>
<text x="78.9" y="144.5">5V</text>
<text x="224.5" y="148.3">PB2</text>
<text x="224.7" y="145.7">PA8</text>
<text x="259.2" y="148.3">PA5</text>
<text x="259.2" y="145.7">PA7</text>
<text x="28.2" y="153.4">Vbus</text>
<text x="158.9" y="155.9">VIN</text>
<text x="223.3" y="150.8">PB11</text>
<text x="223.5" y="153.4">PA15</text>
<text x="224.5" y="155.9">PB5</text>
<text x="259.2" y="150.8">PA2</text>
<text x="259.2" y="153.4">AREF</text>
<text x="259.2" y="155.9">3V3</text>
<text x="224.5" y="158.4">PB4</text>
<text x="259.2" y="158.4">PB3</text>
<text x="27.5" y="166.1">GND</text>
<text x="134.8" y="164.8">3V3</text>
<text x="10.3" y="185.9">D</text>
<text x="285.3" y="185.9">D</text>
<text x="35" y="199.9">1</text>
<text x="85" y="199.9">2</text>
<text x="135" y="199.9">3</text>
<text x="185" y="199.9">4</text>
<text x="235" y="199.9">5</text>
<text x="285" y="199.9">6</text>
</g>
<g font-size="1.8" fill="#006464">
<text x="148.5" y="28.8">R4</text>
<text x="162.7" y="29" transform="rotate(-90 162.7 29)">SW2</text>
<text x="168.8" y="25">+3V3</text>
<text x="238.7" y="25">+3V3</text>
<text x="147.9" y="31.3">100</text>
<text x="158.9" y="33.7" transform="rotate(-90 158.9 33.7)">SW_Omron_B3FS</text>
<text x="249.9" y="32.6">VDD</text>
<text x="249.9" y="35.2">SWCLK</text>
<text x="260.1" y="34.9">Con1</text>
<text x="134.6" y="36.4">R2</text>
<text x="134.6" y="39">1k</text>
<text x="143.5" y="36.4">R3</text>
<text x="143.5" y="39">10K</text>
<text x="223.2" y="37.7">GND</text>
<text x="249.9" y="37.7">GND</text>
<text x="249.9" y="40.2">SWDIO</text>
<text x="260.1" y="39">STLINK_con</text>
<text x="119" y="46.7" transform="rotate(-90 119 46.7)">C10</text>
<text x="120.5" y="44">+3V3</text>
<text x="121.3" y="47" transform="rotate(-90 121.3 47)">100nF</text>
<text x="130" y="47.9">GND</text>
<text x="249.9" y="42.8">NRST</text>
<text x="163" y="48.6">U1</text>
<text x="163.1" y="51.2">STM32L072CBT6</text>
<text x="238.3" y="51.7">ac_USB4110-GF-A</text>
<text x="246.5" y="49.1">J2</text>
<text x="61" y="58">R1</text>
<text x="102" y="58">C5</text>
<text x="118" y="59.3">+3V3</text>
<text x="131.7" y="57.7" transform="rotate(-90 131.7 57.7)">VDD</text>
<text x="134.2" y="57.6" transform="rotate(-90 134.2 57.6)">VSS</text>
<text x="136.8" y="57.8" transform="rotate(-90 136.8 57.8)">PB9</text>
<text x="139.3" y="57.8" transform="rotate(-90 139.3 57.8)">PB8</text>
<text x="144.4" y="57.8" transform="rotate(-90 144.4 57.8)">PB7</text>
<text x="146.9" y="57.8" transform="rotate(-90 146.9 57.8)">PB6</text>
<text x="149.5" y="57.8" transform="rotate(-90 149.5 57.8)">PB5</text>
<text x="152" y="57.8" transform="rotate(-90 152 57.8)">PB4</text>
<text x="154.5" y="57.8" transform="rotate(-90 154.5 57.8)">PB3</text>
<text x="157.1" y="58.8" transform="rotate(-90 157.1 58.8)">PA15</text>
<text x="176.4" y="58">+3V3</text>
<text x="224.5" y="56.7">GND</text>
<text x="240.5" y="56.7">A1</text>
<text x="240.5" y="59.3">A4</text>
<text x="252.1" y="56.7">B5</text>
<text x="252.1" y="59.3">B6</text>
<text x="61" y="60.6">1k</text>
<text x="89.9" y="60.6">GND</text>
<text x="101.5" y="60">8.2pF</text>
<text x="116.4" y="62" transform="rotate(-90 116.4 62)">C9</text>
<text x="118.7" y="62.2" transform="rotate(-90 118.7 62.2)">100nF</text>
<text x="141.8" y="60.2" transform="rotate(-90 141.8 60.2)">BOOT0</text>
<text x="159.6" y="65.4" transform="rotate(-90 159.6 65.4)">PA14/SWCK</text>
<text x="184.2" y="65.6">C13</text>
<text x="240.5" y="61.8">A5</text>
<text x="240.5" y="64.4">A6</text>
<text x="252.1" y="61.8">B7</text>
<text x="252.1" y="64.4">B8</text>
<text x="62.2" y="68.5">D2</text>
<text x="95" y="70.5">32768</text>
<text x="98.8" y="68.2">Y1</text>
<text x="125" y="66.9">VDD</text>
<text x="125" y="69.4">PC13</text>
<text x="125" y="72">OSC32_IN</text>
<text x="151.1" y="72">PA13/SWDIO</text>
<text x="154.7" y="66.9">VDD_USB</text>
<text x="159.6" y="69.4">VSS</text>
<text x="184.2" y="68.2">100nF</text>
<text x="185.3" y="70.2">R5</text>
<text x="185.4" y="72">22</text>
<text x="240.5" y="66.9">A7</text>
<text x="240.5" y="69.4">A8</text>
<text x="240.5" y="72">A9</text>
<text x="250.9" y="69.4">B12</text>
<text x="252.1" y="66.9">B9</text>
<text x="252.1" y="72">S1</text>
<text x="266.7" y="69.4">GND</text>
<text x="47" y="73.6">LED</text>
<text x="96.9" y="77.3">8.2pF</text>
<text x="99.7" y="75.5">C6</text>
<text x="125" y="74.5">OSC32_OUT</text>
<text x="125" y="77.1">OSC_IN</text>
<text x="149.5" y="77.1">PA11/USB_DM</text>
<text x="149.7" y="74.5">PA12/USB_DP</text>
<text x="177" y="75.8">GND</text>
<text x="224.5" y="77.1">GND</text>
<text x="224.5" y="74.5">GND</text>
<text x="240.5" y="74.5">A12</text>
<text x="240.5" y="77.1">B1</text>
<text x="252.1" y="74.5">S1</text>
<text x="252.1" y="77.1">S1</text>
<text x="56.4" y="79.6">GND</text>
<text x="125" y="79.6">OSC_OUT</text>
<text x="125" y="82.1">NRST</text>
<text x="158.3" y="79.6">PA10</text>
<text x="159.6" y="82.1">PA9</text>
<text x="185.6" y="79.3">R6</text>
<text x="185.6" y="81.4">22</text>
<text x="240.5" y="79.6">B4</text>
<text x="252.1" y="79.6">S1</text>
<text x="79.3" y="88.5">C3</text>
<text x="108.9" y="84.7">GND</text>
<text x="125" y="84.7">VSSA</text>
<text x="125" y="87.2">VDDA</text>
<text x="125" y="89.8">PA0</text>
<text x="158.2" y="87.2">PB15</text>
<text x="158.2" y="89.8">PB14</text>
<text x="159.6" y="84.7">PA8</text>
<text x="186.5" y="88.5">D3</text>
<text x="194.2" y="88.5">D4</text>
<text x="202.5" y="89.8">SP3021-01ETG</text>
<text x="79" y="90.3">100nF</text>
<text x="79.8" y="93.1">SW1</text>
<text x="125" y="92.3">PA1</text>
<text x="125" y="94.8">PA2</text>
<text x="158.2" y="92.3">PB13</text>
<text x="158.2" y="94.8">PB12</text>
<text x="179.4" y="93.6">SP3021-01ETG</text>
<text x="246.4" y="91">R7</text>
<text x="246.4" y="93.6">5k1</text>
<text x="254" y="91">R8</text>
<text x="254" y="93.6">5k1</text>
<text x="131.7" y="99.8" transform="rotate(-90 131.7 99.8)">PA3</text>
<text x="134.2" y="99.8" transform="rotate(-90 134.2 99.8)">PA4</text>
<text x="136.8" y="99.8" transform="rotate(-90 136.8 99.8)">PA5</text>
<text x="139.3" y="99.8" transform="rotate(-90 139.3 99.8)">PA6</text>
<text x="141.8" y="99.8" transform="rotate(-90 141.8 99.8)">PA7</text>
<text x="144.4" y="99.8" transform="rotate(-90 144.4 99.8)">PB0</text>
<text x="146.9" y="99.8" transform="rotate(-90 146.9 99.8)">PB1</text>
<text x="149.5" y="99.8" transform="rotate(-90 149.5 99.8)">PB2</text>
<text x="152" y="99.8" transform="rotate(-90 152 99.8)">PB10</text>
<text x="154.5" y="99.8" transform="rotate(-90 154.5 99.8)">PB11</text>
<text x="157.1" y="99.8" transform="rotate(-90 157.1 99.8)">VSS</text>
<text x="159.6" y="99.8" transform="rotate(-90 159.6 99.8)">VDD</text>
<text x="168.8" y="101.2">+3V3</text>
<text x="193.5" y="98.7">GND</text>
<text x="241.5" y="101.7">GND</text>
<text x="65.5" y="102.2">SW_Omron_B3FS</text>
<text x="85.6" y="106.3">GND</text>
<text x="99" y="103.7">+3V3</text>
<text x="94.4" y="108.3">JP1</text>
<text x="154.2" y="110.1">GND</text>
<text x="159.5" y="112.4">100nF</text>
<text x="162.3" y="110.3">C11</text>
<text x="176.5" y="108.8">C12</text>
<text x="176.5" y="111.4">10uF</text>
<text x="235.7" y="117.7">J3</text>
<text x="249.6" y="117.7">J4</text>
<text x="94.5" y="123.5">1uF</text>
<text x="95.5" y="121.5">C4</text>
<text x="108.5" y="124.8">10nF</text>
<text x="110.5" y="121.5">C7</text>
<text x="169.4" y="120.2">GND</text>
<text x="229" y="120.2">Conn_01x15_Pin Conn_01x15_Pin</text>
<text x="99.6" y="131.7">GND</text>
<text x="26.7" y="148.4">MF-FSMF050X-2</text>
<text x="32" y="144.4">F1</text>
<text x="56" y="149.5">BLM18AG221SN1D</text>
<text x="62.8" y="146.9">FB1</text>
<text x="88.8" y="148.2">AP2112K-3.3TRG1</text>
<text x="96.1" y="145.6">IC1</text>
<text x="124.2" y="148.2">Conn_01x03_Pin</text>
<text x="130.9" y="145.6">J1</text>
<text x="90.7" y="153.3">IN</text>
<text x="90.7" y="155.8">GND</text>
<text x="101.1" y="155.8">OUT</text>
<text x="102.1" y="153.3">NC</text>
<text x="145.9" y="151.1" transform="rotate(-90 145.9 151.1)">Q1</text>
<text x="148.2" y="151.1" transform="rotate(-90 148.2 151.1)">SI2301CDS-T1-GE3</text>
<text x="49.5" y="158.3">D1</text>
<text x="53.3" y="160.6">100nF</text>
<text x="54.4" y="158.6">C1</text>
<text x="69.9" y="160.6">1uF</text>
<text x="70.9" y="158.6">C2</text>
<text x="90.7" y="158.3">EN</text>
<text x="109" y="161.1">C8</text>
<text x="126.9" y="158.3">+3V3</text>
<text x="36.6" y="163.4">SP1003-01ETG</text>
<text x="108" y="163.2">1uF</text>
<text x="146.6" y="169.8">GND</text>
</g>
<g font-size="1.8" fill="#a90000">
<text x="246.9" y="31.5">1</text>
<text x="246.9" y="34">2</text>
<text x="246.9" y="36.6">3</text>
<text x="246.9" y="39.1">4</text>
<text x="246.9" y="41.7">5</text>
<text x="130.6" y="53.4" transform="rotate(-90 130.6 53.4)">48</text>
<text x="133.1" y="53.4" transform="rotate(-90 133.1 53.4)">47</text>
<text x="135.6" y="53.4" transform="rotate(-90 135.6 53.4)">46</text>
<text x="138.2" y="53.4" transform="rotate(-90 138.2 53.4)">45</text>
<text x="140.7" y="53.4" transform="rotate(-90 140.7 53.4)">44</text>
<text x="143.3" y="53.4" transform="rotate(-90 143.3 53.4)">43</text>
<text x="145.8" y="53.4" transform="rotate(-90 145.8 53.4)">42</text>
<text x="148.3" y="53.4" transform="rotate(-90 148.3 53.4)">41</text>
<text x="150.9" y="53.4" transform="rotate(-90 150.9 53.4)">40</text>
<text x="153.4" y="53.4" transform="rotate(-90 153.4 53.4)">39</text>
<text x="156" y="53.4" transform="rotate(-90 156 53.4)">38</text>
<text x="158.5" y="53.4" transform="rotate(-90 158.5 53.4)">37</text>
<text x="236.2" y="55.6">A1</text>
<text x="236.2" y="58.2">A4</text>
<text x="256.5" y="55.6">B5</text>
<text x="256.5" y="58.2">B6</text>
<text x="122.5" y="65.8">1</text>
<text x="163.8" y="65.8">36</text>
<text x="236.2" y="60.7">A5</text>
<text x="236.2" y="63.2">A6</text>
<text x="236.2" y="65.8">A7</text>
<text x="256.5" y="60.7">B7</text>
<text x="256.5" y="63.2">B8</text>
<text x="256.5" y="65.8">B9</text>
<text x="122.5" y="68.3">2</text>
<text x="122.5" y="70.9">3</text>
<text x="163.8" y="68.3">35</text>
<text x="163.8" y="70.9">34</text>
<text x="236.2" y="68.3">A8</text>
<text x="236.2" y="70.9">A9</text>
<text x="255.9" y="68.3">B12</text>
<text x="256.5" y="70.9">S1</text>
<text x="122.5" y="73.4">4</text>
<text x="122.5" y="75.9">5</text>
<text x="163.8" y="73.4">33</text>
<text x="163.8" y="75.9">32</text>
<text x="235.6" y="73.4">A12</text>
<text x="236.1" y="75.9">B1</text>
<text x="256.5" y="73.4">S1</text>
<text x="256.5" y="75.9">S1</text>
<text x="122.5" y="78.5">6</text>
<text x="122.5" y="81">7</text>
<text x="122.5" y="83.6">8</text>
<text x="163.8" y="78.5">31</text>
<text x="163.8" y="81">30</text>
<text x="163.8" y="83.6">29</text>
<text x="236.1" y="78.5">B4</text>
<text x="256.5" y="78.5">S1</text>
<text x="121.9" y="88.6">10</text>
<text x="122.5" y="86.1">9</text>
<text x="163.8" y="86.1">28</text>
<text x="163.8" y="88.6">27</text>
<text x="121.9" y="91.2">11</text>
<text x="121.9" y="93.7">12</text>
<text x="163.8" y="91.2">26</text>
<text x="163.8" y="93.7">25</text>
<text x="130.6" y="102.9" transform="rotate(-90 130.6 102.9)">13</text>
<text x="133.1" y="102.9" transform="rotate(-90 133.1 102.9)">14</text>
<text x="135.6" y="102.9" transform="rotate(-90 135.6 102.9)">15</text>
<text x="138.2" y="102.9" transform="rotate(-90 138.2 102.9)">16</text>
<text x="140.7" y="102.9" transform="rotate(-90 140.7 102.9)">17</text>
<text x="143.3" y="102.9" transform="rotate(-90 143.3 102.9)">18</text>
<text x="145.8" y="102.9" transform="rotate(-90 145.8 102.9)">19</text>
<text x="148.3" y="102.9" transform="rotate(-90 148.3 102.9)">20</text>
<text x="150.9" y="102.9" transform="rotate(-90 150.9 102.9)">21</text>
<text x="153.4" y="102.9" transform="rotate(-90 153.4 102.9)">22</text>
<text x="156" y="102.9" transform="rotate(-90 156 102.9)">23</text>
<text x="158.5" y="102.9" transform="rotate(-90 158.5 102.9)">24</text>
<text x="92" y="111.5">3</text>
<text x="99.6" y="111.5">1</text>
<text x="96.3" y="115" transform="rotate(-90 96.3 115)">2</text>
<text x="233.6" y="121.7">1</text>
<text x="233.6" y="124.2">2</text>
<text x="252.7" y="121.7">1</text>
<text x="252.7" y="124.2">2</text>
<text x="233.6" y="126.7">3</text>
<text x="233.6" y="129.3">4</text>
<text x="233.6" y="131.8">5</text>
<text x="252.7" y="126.7">3</text>
<text x="252.7" y="129.3">4</text>
<text x="252.7" y="131.8">5</text>
<text x="233.6" y="134.4">6</text>
<text x="233.6" y="136.9">7</text>
<text x="252.7" y="134.4">6</text>
<text x="252.7" y="136.9">7</text>
<text x="233.6" y="139.4">8</text>
<text x="233.6" y="142">9</text>
<text x="252.7" y="139.4">8</text>
<text x="252.7" y="142">9</text>
<text x="233" y="144.5">10</text>
<text x="233" y="147.1">11</text>
<text x="233" y="149.6">12</text>
<text x="252.1" y="144.5">10</text>
<text x="252.1" y="147.1">11</text>
<text x="252.1" y="149.6">12</text>
<text x="86.9" y="152.1">1</text>
<text x="86.9" y="154.7">2</text>
<text x="107.2" y="152.1">4</text>
<text x="107.2" y="154.7">5</text>
<text x="129.3" y="153.7" transform="rotate(-90 129.3 153.7)">3</text>
<text x="131.8" y="153.7" transform="rotate(-90 131.8 153.7)">2</text>
<text x="134.4" y="153.7" transform="rotate(-90 134.4 153.7)">1</text>
<text x="151.7" y="154.7">3</text>
<text x="233" y="152.1">13</text>
<text x="233" y="154.7">14</text>
<text x="252.1" y="152.1">13</text>
<text x="252.1" y="154.7">14</text>
<text x="86.9" y="157.2">3</text>
<text x="148.3" y="162" transform="rotate(-90 148.3 162)">1</text>
<text x="233" y="157.2">15</text>
<text x="252.1" y="157.2">15</text>
</g>
<g font-size="1.8" fill="#0000c2">
<text x="218" y="125.3">RX0</text>
<text x="218.4" y="122.5">TX1</text>
<text x="218.6" y="135.5">D3</text>
<text x="218.6" y="132.9">D2</text>
<text x="266.5" y="135.5">A6</text>
<text x="266.5" y="132.9">A7</text>
<text x="113.8" y="143.6">POWER PATH SELECTOR JUMPER</text>
<text x="218.4" y="141.1">D5</text>
<text x="218.4" y="143.1">D6</text>
<text x="218.6" y="138">D4</text>
<text x="266.5" y="138">A5</text>
<text x="266.5" y="140.6">A4</text>
<text x="266.5" y="143.1">A3</text>
<text x="218.1" y="148.2">D8</text>
<text x="218.1" y="145.6">D7</text>
<text x="266.5" y="148.2">A1</text>
<text x="266.5" y="145.6">A2</text>
<text x="217" y="153.5">D10</text>
<text x="218.1" y="151">D9</text>
<text x="266.5" y="150.7">A0</text>
<text x="217.3" y="158.6">D12</text>
<text x="217.3" y="156.3">D11</text>
<text x="266.3" y="158.3">D13</text>
</g>
<g font-size="1.8" fill="#0f0f0f">
<text x="48.3" y="152.1">VBUS_PROT</text>
<text x="118.1" y="154.6">LDO_OUT</text>
<text x="134.6" y="154.6">VIN_PROT 2</text>
</g>
</svg>
